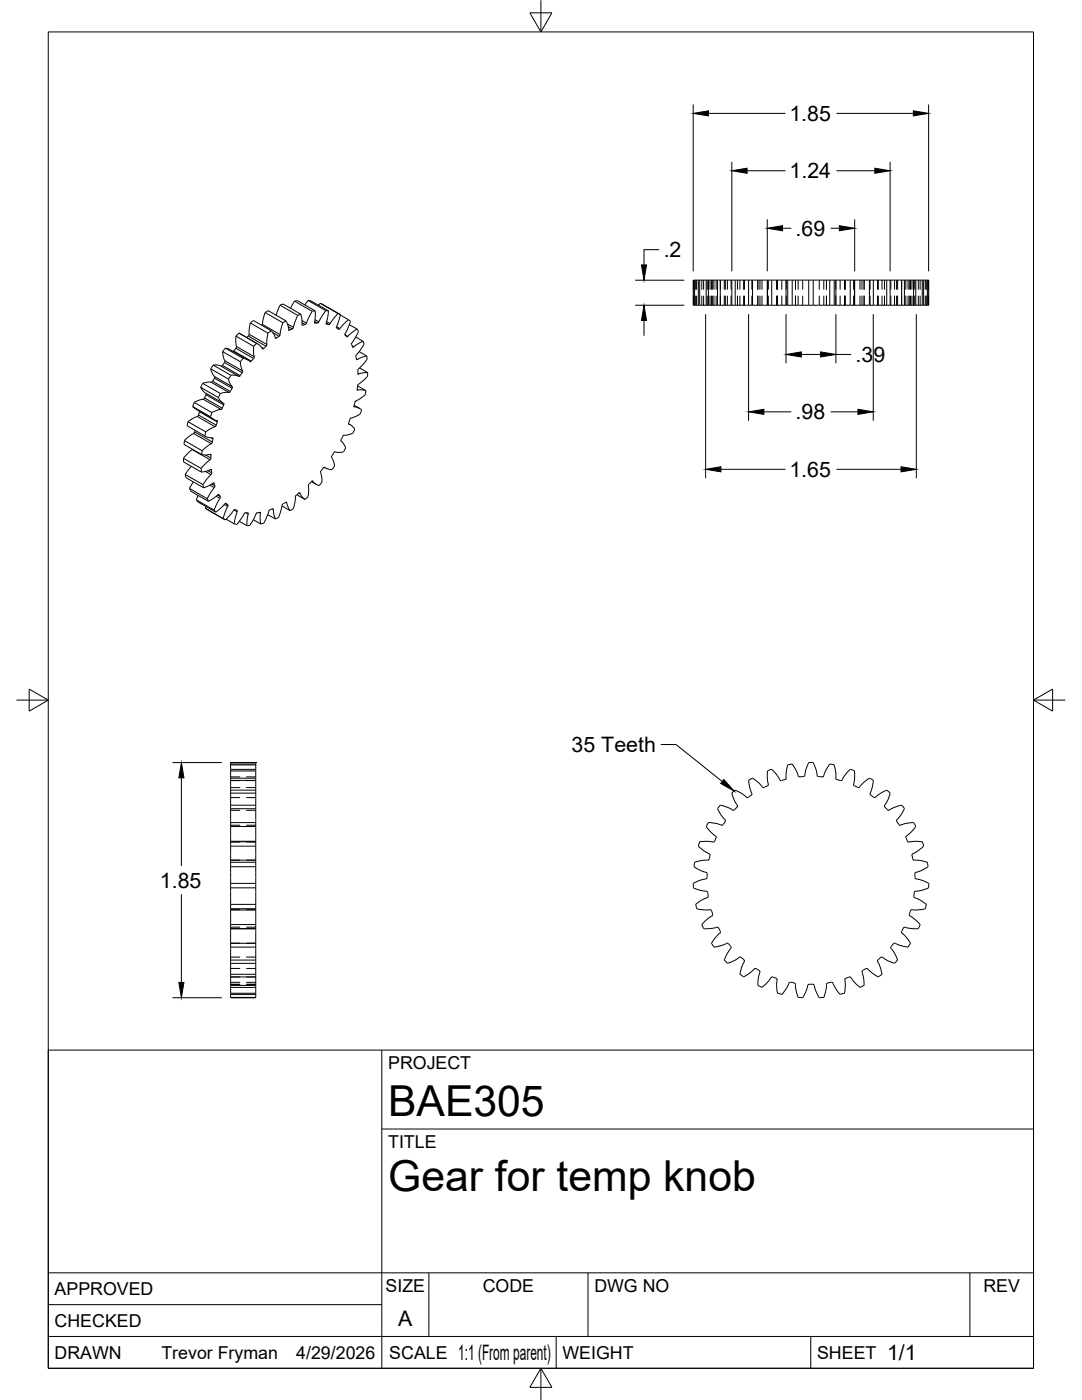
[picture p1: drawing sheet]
<svg xmlns="http://www.w3.org/2000/svg" width="216mm" height="279mm" viewBox="0 0 216 279" stroke-linecap="round" stroke-linejoin="round" font-family="sans-serif">
<!-- layer: Visible -->
<g fill="none" stroke="#000" stroke-width=".2">
<path d="M61.5 60l-.7 .9M61.5 60l3.5 2M61.5 60h.5l3.6 2.1M138.5 55.9v5M138.6 55.9h.7M138.6 55.9h-.3v5h.3M138.6 55.9v5M139.3 55.9h.3M139.3 55.9v5M139.6 55.9h1.3M139.6 55.9v5M140.9 55.9h.5"/>
<path d="M140.9 55.9v5M141.4 55.9h1.8M141.4 55.9v5M143.2 55.9h.5M143.2 55.9v5M143.7 55.9h2.3M143.7 55.9v5M146 55.9h.7M146 55.9v5M146.7 55.9h2.6M146.7 55.9v5M149.3 55.9h.9"/>
<path d="M149.4 55.9v5M150.2 55.9h3.8M150.2 55.9v5M153.1 55.9v5zM154 55.9h2.8M154 55.9v5M156.8 55.9h.4M156.8 55.9v5M157.2 55.9h.9M157.2 55.9v5M158.1 55.9h3.3M158.1 55.9v5"/>
<path d="M161.4 55.9h.9M161.4 55.9v5M162.3 55.9h3.3M162.3 55.9v5M165.6 55.9h.9M165.6 55.9v5M166.5 55.9h.3M166.5 55.9v5M166.8 55.9h2.9M166.8 55.9v5M169.7 55.9h3.8M169.7 55.9v5"/>
<path d="M170.5 55.9v5zM173.5 55.9h3.4M173.5 55.9v5M174.3 55.9v5M176.9 55.9h.7M176.9 55.9v5M177.6 55.9h2.3M177.6 55.9v5M179.9 55.9h.6M179.9 55.9v5M180.5 55.9h1.8M180.5 55.9v5"/>
<path d="M182.3 55.9h.4M182.3 55.9v5M182.7 55.9h1.3M182.7 55.9v5M184 55.9h.3M184 55.9v5M184.3 55.9h.7M184.3 55.9v5M185 55.9h.3v5h-.3M185 55.9v5M185.2 55.9v5M40.4 76.5l-.4 .8"/>
<path d="M40.8 79.4l-.2 .3-.7 .1-1.2 .5 3.6 2 1.9-.6 .5-1.1-.6-.5-.5-.8-3.6-2 .8 1 3.7 2.2M41.1 78.5l-.3 .9M42.5 72.8l-.4 .8M44 78.5l-.4 .8M44.1 73.1l-.6-.2h-1l3.6 2h.7l.8 .2M44.1 73.1l3.5 2M44.1 73.1l.2-.1 .6-.8-.5-2 3.6 2 .4 2-.5 .8-.3 .1M45 69.5l-.6 .7M45.6 75.6l.4 1.1 .4 .5-.4 .9-.3 .2h-.7l-1 .2-3.6-2 1-.2h.8l.2-.2M45.6 75.6l-3.6-2 .4 1.1 .4 .5-.4 .9M46.1 74.9l-.5 .7M47.1 67.1l.1 2.2-.7 .8"/>
<path d="M47.1 67.1l3.5 2M47.7 66.5l-.6 .6M47.8 66.5h-.1l3.7 2.1M48.5 71.5l-.5 .7M49.9 64.5l-.2 2.3-.5 .6M49.9 64.5l3.6 2M50 64.5l.6-.5 3.5 2M50.6 69.1l.1 2.2-.7 .9-.9-.6-.6-.1-3.5-2 .9 .3 3.6 2M51.2 68.5l-.6 .6M52.3 64.9l.6-2.5 3.5 2-.6 2.7-.8 .4-.3-.7-.6-.8M52.9 62.4l.6-.4 3.6 2.1M53.5 66.5l-.2 2.3-.7 .8h-.2l-.5-.7-.7-.4"/>
<path d="M54.1 66l-.6 .5M55.9 60.9l3.5 2-.9 2.5-.2 .3-.7 .2-.1-.9-.4-.9M55.9 60.9l-.8 2M56.5 60.7l3.5 2 .3 2.2 .8-.3 1.2-2.5M56.5 60.7l-.6 .2M57.1 64l-.7 .4M58.8 60.1l-.8 1.4M58.8 60.1l3.5 2M58.8 60.1l.6-.1 3.5 2M60 62.7l-.6 .2M62.9 62l-.1 2.3 .1 .2M62.9 62l-.6 .1"/>
<path d="M63.5 60.9l.4-.4 3.5 2.1M63.9 60.5l4 2.3-.8 2.5v.1l.4 .3h.2l1.8-1.9M65 62l-1.5 2.4-.6 .1M65 62l.6 .1M65.6 62.1l-.5 2.3 .1 .3M67.4 62.6l-1.7 2.1h-.5M67.5 62.6l.4 .2M67.9 62.9l1.6 .9M69.6 63.8a.69 .69 0 0 1 .1 1.1l-.8 1.7v.3M69.7 64.8l1.5 .9M71 67.2l1.5 .9-1.2 .6-.8 .6-.2-.1M71.2 65.7l-1.9 1.5h-.1l-.3-.3"/>
<path d="M71.2 65.7a.98 .98 0 0 1-.1 1.4l-1 1.5 .3 .6M71.3 77.6v.2h.9l.8 .2M71.3 77l1.7 1M71.3 77v.7M71.7 70.2l1.5 .8M71.8 73.4l1.6 1-1.9 .3-.1-.8M72.5 68.1l.2 .6M72.6 68.7l-1.5 2.2-.1 .3M73 78a1.76 1.76 0 0 1-1.1 1.5l-1 .6-.3 .9 .1 .2 .9 .2a.55 .55 0 0 1 .4 .9l-.1 .3-.4 .2-1.6 .7-.3 .9M73.2 71l-1 .3-.9 .5-.2-.1-.1-.5M73.2 71l.1 .7M73.3 71.7l-1.8 1.9-.1 .3"/>
<path d="M73.4 74.4a1.44 1.44 0 0 1-.7 1.4l-1.2 .9-.2 .3M138.6 60.9h.7M139.3 60.9h.3M139.6 60.9h1.3M140.9 60.9h.5M141.4 60.9h1.8M143.2 60.9h.5M143.7 60.9h2.3M146 60.9h.7M146.7 60.9h2.6M149.3 60.9h.9M150.2 60.9h3.8"/>
<path d="M154 60.9h2.8M156.8 60.9h.4M157.2 60.9h.9M158.1 60.9h3.3M161.4 60.9h.9M162.3 60.9h3.3M165.6 60.9h.9M166.5 60.9h.3M166.8 60.9h2.9M169.7 60.9h3.8M173.5 60.9h3.4M176.9 60.9h.7"/>
<path d="M177.6 60.9h2.3M179.9 60.9h.6M180.5 60.9h1.8M182.3 60.9h.4M182.7 60.9h1.3M184 60.9h.3M184.3 60.9h.7M36.6 91.5v.7M36.6 92.2l3.6 2M36.8 87.9l-.1 .8 3.5 2M37 94.7l.1 .6M37.1 95.3l3.5 2 1.1-.4 .9-.5 .3 .5"/>
<path d="M37.5 84.2l3.5 2M37.5 84.2l-.2 .8 3.6 2M37.8 97.5l3.5 2M37.8 97.5l.3 .5 3.5 2.1M38.2 93.1l-1.3 1.6 3.6 2 1.7-2.1v-.2M38.4 89.7l-1.8 1.8M38.4 81.1l3.6 2.1 .6 .5 .7 .3-.3 1.1-.9 .4-1.1 .7M38.4 81.1l.7 .6 3.6 2M38.6 96.2l-.8 1.3M38.7 80.3l-.3 .8M38.8 86.2l-.1 .2-1.9 1.5 3.5 2.1 1.9-1.5 .2-.3M38.9 85.9v.3"/>
<path d="M39.2 99.8l3.5 2M39.2 99.8l.3 .4 3.6 2M39.5 98.9l-.3 .9M39.8 82.1l-.3 1-2 1.1M40.1 93.5l.1 .7M40.2 90.7h1.5a.22 .22 0 0 1 .2-.1 .22 .22 0 0 1 .2 .2M40.3 89.9v.8M40.5 96.7l.1 .7M40.9 87l.5 .2 1 .2 .1 .2M41.1 86.2l-.2 .8M41.4 99.5l.2 .5M42.1 91.4l-.2 .3-1.8 1.8-3.5-2"/>
<path d="M42.1 90.8v.6M42.2 93.8l-.2-.1-.8 .3-1 .2M42.2 93.8v.5M42.3 82.3l-.3 .9M42.5 87.6l-.1 .6M42.9 96.9l-.1 .3-1.5 2.3M59.2 98.7l1.7 1M59.6 98.4h.3l.3 .6 .7 .7M59.6 98.4l-.6 .6-.5 2.5M61.7 96.6l-.2 .2 .1 1.5a1.54 1.54 0 0 1-.7 1.4M62.1 96.1l1 .5M62.2 96.1l-.5 .5"/>
<path d="M64.1 93.9l-.2 .4 .3 1.2a1.15 1.15 0 0 1-.6 1.4l-.7-.4-.5-.5-.3 .1M64.7 93.3l.2 .1M66.2 91l-.1 .3 .5 1a1.21 1.21 0 0 1-.3 1.4M66.3 93.7l-.9-.1-.7-.3-.6 .6M69.5 84.6l.4 .2M69.6 84.4v.2l.5 .3a.89 .89 0 0 1 .6 .9 .89 .89 0 0 1-.7 .8l-1.6 .4-.4 .9 .5 .6a.99 .99 0 0 1 .4 1.1 .99 .99 0 0 1-1 .7l-1.1-.1-.6 .8M70.7 80.9l1.1 .6M41 101.5l.4 .2M41.1 101.1l-.1 .4 4 2.3M41.6 100.1l1.9-1.4h.2l.3 .6-1.3 2.5M42.7 101.8l.4 .4M44.5 103.5l.5 .3"/>
<path d="M45.1 100.5h-.2l-1.8 1.7M45.1 100.5l.4 .4-1 2.6M45.1 103.6l1.6 .9 .6-2.6-.4-.2h-.2l-1.7 2.1M47.8 104l1.5 .9M49 102.3l-.3 .2-.9 1.5a.71 .71 0 0 1-1.1 .5M49 102.3l.6 .2-.3 2.4M49.8 104.9h-.5M51.4 102.3l-.3 .2-1.3 2.4M51.4 102.3h.6v2.3l-1.5-.9M53.4 102.7l1.5 .9-.2-.9-.2-1.1-.1-.1-.7 .4-.7 1.8a1.1 1.1 0 0 1-1 .9M56.3 101l1.6 .9M56.5 100.6l-.2 .2-.4 1.7a1.12 1.12 0 0 1-1 1.1"/>
<path d="M56.5 100.5l.7-.3 .7 1.7M58.6 101.5l-.7 .4M46 158.3v2.4M46 155.7v2M46 153.9v1.4M46 152.7v.8M46 152.2v.3M46 152.2h.1M46 152.5v.2M46 153.5v.4M46 155.3v.4M46 157.7v.6"/>
<path d="M46 158.3h5M46 157.7h5M46 155.7h5M46 155.3h5M46 153.9h5M46 153.5h5M46 152.7h5M46 152.5h5M46 152.2h5M51 158.3v2.4M51 155.7v2M51 153.9v1.4"/>
<path d="M51 152.7v.8M51 152.2h.1M51 152.2v.3M51 152.5v.2M51 153.5v.4M51 155.3v.4M51 157.7v.6M149.3 159.1l-.3 .1-.8-.7-1.5-.8a.97 .97 0 0 0-.4 1.6l.9 1.5-.1 .2-.5 .6M149.4 155.7l.1 1.2 .5 1.6-.7 .6M154 153.5a.95 .95 0 0 0-.9 1.4l.2 1.7-.8 .6-.4-.1-1.2-1.3a.88 .88 0 0 0-1.5-.1M158.1 152.5l.7 1.1 .5 1.3 .3 .1M158.1 152.5a.98 .98 0 0 0-1.1 1.1l-.2 1.9-1 .3-.8-1.2-1-1.1"/>
<path d="M161.4 152.2l-.6 1.4-.3 1.3-.9 .1M161.4 152.2h.9M162.3 152.2l.5 1.4 .3 1.3 1 .1M165.6 152.5l-.8 1.1-.5 1.3-.3 .1M165.6 152.5a.98 .98 0 0 1 1.1 1.1l.1 1.8 .2 .2M167 155.6l.7 .2M169.7 153.5l-1.1 1.1-.6 1-.3 .2M169.7 153.5a.95 .95 0 0 1 .8 1.4l-.2 1.7 .9 .6 .3-.1 1.3-1.3a.8 .8 0 0 1 .8-.4 .8 .8 0 0 1 .6 .5l-.6 2.6 .7 .6M177.6 158.3l-.5 1.4-.6 1.1v.2l.6 .6M177.6 158.3a.98 .98 0 0 0-1.6-.2l-1.4 1.1-.3-.1M46 177.2v3.3M46 173v3.3"/>
<path d="M46 168.9v2.8M46 165v2.9M46 161.4v3.6M46 171.7v.4M46 167.9v.1M46 160.7v.7M46 168v.9M46 172.1v.9M46 176.3v.9M46 177.2h5M46 176.3h5M46 173h5"/>
<path d="M46 172.1h5M46 168.9h5M46 168h5M46 165h5M46 164.2h5M46 161.4h5M46 160.7h5M46 171.7h5M46 167.9h5M51 177.2v3.3M51 173v3.3M51 168.9v2.8"/>
<path d="M51 165v2.9M51 161.4v3.6M51 171.7v.4M51 167.9v.1M51 160.7v.7M51 168v.9M51 172.1v.9M51 176.3v.9M138.6 172.1a.94 .94 0 0 0 .7 1.4l1.6 .6 .2 .3M139.6 168a.96 .96 0 0 0 .5 1.5l1.4 .9 .2 .3M140.9 165l1 1.1 .9 .8 .1 .3M141.1 174.4l-.1 .9-1.9 .6a.8 .8 0 0 0-.7 .5 .8 .8 0 0 0 .1 .9l1.5 .4 1 .2 .2 .2"/>
<path d="M141.2 178.1l.1 .7M141.3 178.8l-.2 .4-1.6 .8a.84 .84 0 0 0-.5 1.3M141.3 164.1l-.4 .8M141.4 164.2l1.3 .1 1.3 .4 .3-.2M141.5 171.4l-.2 .3h-1.4l-1.3 .4M141.7 170.7l-.2 .7M142.9 167.2l-.5 .8-1.5-.1-1.3 .1M144.7 163.9l-.4 .6M146.6 161.6l-.4 .1-1.7-.8a.79 .79 0 0 0-.8-.1 .79 .79 0 0 0-.5 .7l.7 1.2 .8 .9v.4M177.1 161.6l.3 .1 1.7-.8a.79 .79 0 0 1 .9-.1 .79 .79 0 0 1 .4 .7l-.7 1.2-.8 .9v.4M178.9 163.9l.4 .6M180.8 167.2l.5 .8 1.4-.1 1.3 .1"/>
<path d="M182 170.7l.1 .7M182.1 171.4l.3 .3h1.3l1.3 .4M182.3 164.2l-1.3 .1-1.4 .4-.3-.2M182.3 164.1l.4 .8M182.4 178.1v1l1.7 .9a.86 .86 0 0 1 .5 1.3M182.7 165l-.9 1.1-1 .8v.3M184 168l.3 .8M184.3 168.9l-1 .8-1.2 .7-.1 .3M185.1 172.1a.96 .96 0 0 1-.8 1.4l-1.6 .6-.2 .2 .1 .9 .1 .2 1.9 .5a.8 .8 0 0 1 .7 .5 .8 .8 0 0 1-.2 .9l-1.4 .4-1.1 .2-.2 .2M46 189v2.6M46 184.5v3.8M46 181.6v2.9"/>
<path d="M46 198.5v.6M46 197.1v1.1M46 195v1.7M46 192.3v2.1M46 181.4v.2M46 199.1h5M46 180.5v.9M46 188.3v.7M46 191.6v.7M46 194.4v.6M46 196.7v.4M46 198.2v.3"/>
<path d="M46 198.5h5M46 198.2h5M46 197.1h5M46 196.7h5M46 195h5M46 194.4h5M46 192.3h5M46 191.6h5M46 189h5M46 188.3h5M46 185.3h5M46 184.5h5"/>
<path d="M46 181.4h5M46 180.5h5M46 185.4h5M46 181.6h5M51 189v2.6M51 184.5v3.8M51 181.6v2.9M51 198.5v.6M51 197.1v1.1M51 195v1.7M51 192.3v2.1M51 181.4v.2"/>
<path d="M51 180.5v.9M51 188.3v.7M51 191.6v.7M51 194.4v.6M51 196.7v.4M51 198.2v.3M139 181.4l1.2 .2 1.5-.1 .3 .3M140 184.5a.93 .93 0 0 0 1.4 .8l1.7-.3 .3 .2M142 181.7l.2 .7M142.2 182.5l-.1 .3-1.4 1-.7 .7M143.4 185.2l.3 .7v.2l-1.3 1.4a.8 .8 0 0 0-.4 .8 .8 .8 0 0 0 .6 .7l1.5-.3 1-.5 .3 .1M145.4 188.3l.5 .9-1.1 1.6a.8 .8 0 0 0-.2 .9 .8 .8 0 0 0 .7 .5l1.1-.4 1.2-.8 .3 .1"/>
<path d="M147.9 191.1l.6 .7-.5 1.3-.4 1.3M150.9 193.3h-.3l-1.5 1.2a.85 .85 0 0 1-1.4-.1M150.9 193.3l.6 .4M151.5 193.7l.1 .3-.3 1.2-.1 1.5M154.9 195.3l.2 .2-.1 1.2 .1 1.5M154.9 195.2l-1-.2-1.2 1.5a.85 .85 0 0 1-1.5 .2M157.8 196l-.3 .2-1 1.6a.86 .86 0 0 1-1.4 .4M157.8 196l.7 .2M158.5 196.2l.2 .2 .2 1.5 .4 1.1a.91 .91 0 0 0 1.3-.8l.6-1.6 .3-.2h.4l.6 .2 .6 1.8a.8 .8 0 0 0 .5 .7 .8 .8 0 0 0 .8-.2l.4-1.3 .1-1.2 .3-.2M165.2 196.2l.9-.1 1 1.7a.87 .87 0 0 0 1.4 .4M172.1 193.7l-.1 .3 .3 1.2 .1 1.5M172.4 196.7a.86 .86 0 0 1-1.4-.2l-1.3-1.5-1 .3-.1 .2 .1 1.2-.2 1.5"/>
<path d="M172.8 193.3l-.6 .4M172.8 193.3h.3l.9 .9 1.3 .8M175.8 191.1l-.6 .4-.1 .3 .6 1.3 .3 1.3M176 194.4l-.7 .6M178.3 188.3l-.5 .9 1 1.6a.8 .8 0 0 1 .2 .9 .8 .8 0 0 1-.7 .5l-1.1-.4-1.2-.8-.3 .1M180.3 185.2l-.4 .7v.2l1.3 1.4a.8 .8 0 0 1 .4 .8 .8 .8 0 0 1-.6 .7l-1.5-.3-.9-.5-.3 .1M180.3 185.2l.3-.2 1.5 .3h1.1M181.4 182.5l.1 .3 1.4 1 .7 .7M181.7 181.7l-.2 .7M183.6 184.5l-.3 .8M184.6 181.4l-1.1 .2-1.6-.1-.2 .3"/>
</g>
<!-- layer: Hidden -->
<g fill="none" stroke="#000" stroke-width=".2">
<path d="M138.4 55.9v1.9M138.4 59v1.9M138.8 55.9v1.9M138.8 59v1.9M139 55.9v1.9M139 59v1.9M140 55.9v1.9M140 59v1.9M140.4 55.9v1.9M140.4 59v1.9M141.1 55.9v1.9M141.1 59v1.9"/>
<path d="M141.3 55.9v1.9M141.3 59v1.9M141.7 55.9v1.9M141.7 59v1.9M142 55.9v1.9M142 59v1.9M142.2 55.9v1.9M142.2 59v1.9M142.5 55.9v1.9M142.5 59v1.9M142.9 55.9v1.9M142.9 59v1.9"/>
<path d="M143.7 55.9v1.9M143.7 59v1.9M144.5 55.9v1.9M144.5 59v1.9M144.7 55.9v1.9M144.7 59v1.9M145.1 55.9v1.9M145.1 59v1.9M145.9 55.9v1.9M145.9 59v1.9M147.2 55.9v1.9M147.2 59v1.9"/>
<path d="M147.6 55.9v1.9M147.6 59v1.9M148.4 55.9v1.9M148.4 59v1.9M148.5 55.9v1.9M148.5 59v1.9M150 55.9v1.9M150 59v1.9M151.2 55.9v1.9M151.2 59v1.9M151.6 55.9v1.9M151.6 59v1.9"/>
<path d="M152 55.9v1.9M152 59v1.9M153.3 55.9v1.9M153.3 59v1.9M155 55.9v1.9M155 59v1.9M155.1 55.9v1.9M155.1 59v1.9M156 55.9v1.9M156 59v1.9M156.9 55.9v1.9M156.9 59v1.9"/>
<path d="M158.7 55.9v1.9M158.7 59v1.9M159.3 55.9v1.9M159.3 59v1.9M160.2 55.9v1.9M160.2 59v1.9M163.5 55.9v1.9M163.5 59v1.9M164.4 55.9v1.9M164.4 59v1.9M164.9 55.9v1.9M164.9 59v1.9"/>
<path d="M166.8 55.9v1.9M166.8 59v1.9M167.6 55.9v1.9M167.6 59v1.9M168.5 55.9v1.9M168.5 59v1.9M168.6 55.9v1.9M168.6 59v1.9M168.7 55.9v1.9M168.7 59v1.9M170.3 55.9v1.9M170.3 59v1.9"/>
<path d="M171.6 55.9v1.9M171.6 59v1.9M172 55.9v1.9M172 59v1.9M172.4 55.9v1.9M172.4 59v1.9M173.6 55.9v1.9M173.6 59v1.9M175.1 55.9v1.9M175.1 59v1.9M175.3 55.9v1.9M175.3 59v1.9"/>
<path d="M176 55.9v1.9M176 59v1.9M176.5 55.9v1.9M176.5 59v1.9M177.8 55.9v1.9M177.8 59v1.9M178.5 55.9v1.9M178.5 59v1.9M178.9 55.9v1.9M178.9 59v1.9M179.1 55.9v1.9M179.1 59v1.9"/>
<path d="M179.9 55.9v1.9M179.9 59v1.9M180.7 55.9v1.9M180.7 59v1.9M181.2 55.9v1.9M181.2 59v1.9M181.4 55.9v1.9M181.4 59v1.9M181.7 55.9v1.9M181.7 59v1.9M182 55.9v1.9M182 59v1.9"/>
<path d="M182.3 55.9v1.9M182.3 59v1.9M182.5 55.9v1.9M182.5 59v1.9M183.2 55.9v1.9M183.2 59v1.9M183.6 55.9v1.9M183.6 59v1.9M184.6 55.9v1.9M184.6 59v1.9M184.8 55.9v1.9M184.8 59v1.9"/>
<path d="M185.3 55.9v1.9M185.3 59v1.9M46 159.2h1.9M46 157.2h1.9M46 155.8h1.9M46 155h1.9M49.1 159.2h1.9M49.1 157.2h1.9M49.1 155.8h1.9M49.1 155h1.9M46 171.7h1.9M46 168h1.9"/>
<path d="M46 164.7h1.9M46 161.7h1.9M49.1 171.7h1.9M49.1 168h1.9M49.1 164.7h1.9M49.1 161.7h1.9M46 196.4h1.9M46 196h1.9M46 195h1.9M46 193.3h1.9M46 191h1.9M46 188.2h1.9"/>
<path d="M46 185h1.9M46 181.5h1.9M49.1 196.4h1.9M49.1 196h1.9M49.1 195h1.9M49.1 193.3h1.9M49.1 191h1.9M49.1 188.2h1.9M49.1 185h1.9M49.1 181.5h1.9"/>
</g>
<!-- layer: Visible Narrow -->
<g fill="none" stroke="#000" stroke-width=".2">
<path d="M40.6 79.7l3.5 2M40.8 79.4l3.6 2.1M41.1 78.8l3.5 2M42.1 76.3l3.6 2M42.4 76.1l3.6 2M42.8 75.5l3.5 2M42.8 75.1l3.5 2.1M44.4 72.9l3.5 2.1M44.8 72.3l3.5 2.1M44.9 72l3.5 2M46.6 70l3.5 2.1M47.1 69.5l3.5 2"/>
<path d="M47.2 69.2l3.5 2M49.6 67.1l3.5 2M49.7 66.7l3.6 2M52.2 69.3l.4 .3M52.3 64.7l3.6 2.1M54.5 66.4l1.2 .7M54.9 67.3l.3 .2M57.4 64.6l1.1 .7M57.5 65.2l.8 .5M57.6 65.8l.2 .1M60.3 64.8l.1 .1M60.3 64.4l.6 .4"/>
<path d="M60.3 64l.9 .5M62.8 64.4l.1 .1M62.8 64.2l.6 .3M62.9 63.8l.7 .4M65.1 64.5l.5 .3M65.1 64.6l.1 .1M65.2 64.2l.7 .4M67.1 65.2l.7 .4M68.8 66.8l.6 .3M70.3 69l.3 .2M71.1 71.6l.2 .1M71.3 77.7l.1 .1"/>
<path d="M71.4 74.5l.2 .2M38.4 89.7l3.5 2.1M38.6 86.5l3.6 2M38.8 86.2l3.6 2M39.4 83.1l3.5 2.1M39.6 82.8l3.6 2.1M39.8 82.2l3.5 2M41 94.1l1.1 .6M41 90.8l1.1 .6M41.5 93.9l.7 .5M41.9 90.7l.2 .1M41.9 96.8l.9 .5"/>
<path d="M42 93.7l.2 .1M42.1 87.4l.4 .2M42.2 96.6l.7 .3M42.6 96.4l.1 .1M43.1 99l.8 .5M43.4 98.8l.5 .3M43.6 98.7h.1M59.7 98.4h.2M62.3 96l.1 .1M64.7 93.3h.1M69.6 84.6h.1M70.6 81.2h.1"/>
<path d="M44.7 100.7l.7 .4M45 100.5l.4 .3M45.1 100.5h.1M46.7 101.8l.6 .4M49 102.3l.5 .3M51.7 102.3l.3 .2M54.3 101.6l.2 .1M57 100.2l.2 .2"/>
</g>
<!-- layer: Border -->
<path d="M9.6 6.4h196.6v266.7h-196.6zM105.7 2.6h4.4l-2.2 3.8zM107.9 0v6.4M3.3 139.7h6.3M5.8 137.5l3.8 2.2-3.8 2.2zM206.2 139.7h6.4M206.2 139.7l3.8-2.2v4.4zM107.9 273.1v6.3M107.9 273.1l2.2 3.8h-4.4z" fill="none" stroke="#000" stroke-width=".2"/>
<!-- layer: Titleblock -->
<path d="M9.6 209.6h196.6v63.5h-196.6zM76.2 209.6v63.5M76.2 225.3h130M9.6 254h196.6M85.6 254v12.7M117.3 254v12.7M193.5 254v12.7M9.6 266.7h196.6M9.6 260.4h66.6M111 266.7v6.4M161.8 266.7v6.4" fill="none" stroke="#000" stroke-width=".2"/>
<!-- layer: FD_Dimensions -->
<g fill="none" stroke="#000" stroke-width=".2">
<path d="M138.3 20.8v33.3M141.4 22.6h15.3M146 32.3v21.8M149.1 34.1h7.6M166.9 34.1h7.7M166.9 22.6h15.3M177.6 32.3v21.8M185.3 20.8v33.3M126.7 55.9h9.8M131.6 49.8h-3.1v3.1M153.1 43.8v10.3M156.1 45.6h1.8"/>
<path d="M165.8 45.6h1.7M170.5 43.8v10.3M126.7 60.9h9.8M128.5 64v3M140.8 62.7v32.7M149.4 62.7v21.3M156.8 62.7v9.8M159.9 70.7h3.8M166.8 62.7v9.8M166.8 70.7h3M174.2 62.7v21.3M182.8 62.7v32.7"/>
<path d="M143.8 93.7h12.9M152.4 82.2h5.5M165.8 82.2h5.4M166.9 93.7h12.9M34.4 152.2h9.9M36.2 155.2v17.6M36.2 178.5v17.6M34.4 199.1h9.9"/>
</g>
<g fill="#000" stroke="#000" stroke-width=".2">
<path d="M138.3 22.6l3.1-.5v1zM146 34.1l3.1-.5v1zM174.6 33.6l3 .5-3 .5zM182.2 22.1l3.1 .5-3.1 .5zM128 52.9h1l-.5 3zM153.1 45.6l3-.6v1.1zM167.5 45l3 .6-3 .5zM128.5 60.9l.5 3.1h-1zM156.8 70.7l3.1-.5v1zM163.7 70.2l3.1 .5-3.1 .5zM140.8 93.7l3-.5v1zM149.4 82.2l3-.5v1z"/>
<path d="M171.2 81.7l3 .5-3 .5zM179.8 93.2l3 .5-3 .5zM36.2 152.2l.5 3h-1zM35.7 196.1h1l-.5 3z"/>
</g>
<!-- layer: Leaders -->
<path d="M144.4 155.6l2.1 2.3-2.7-1.5z" fill="#000" stroke="#000" stroke-width=".2"/>
<path d="M131.8 148.6h3.1l9.2 7.4" fill="none" stroke="#000" stroke-width=".2"/>
<g font-size="8.5">
<text x="77.4" y="222.8">BAE305</text>
<text x="77.4" y="237.8">Gear for temp knob</text>
</g>
<g font-size="4.3">
<text x="157.5" y="24.1">1.85</text>
<text x="157.5" y="35.6">1.24</text>
<text x="158.7" y="47.1">.69</text>
<text x="132.4" y="51.4">.2</text>
<text x="170.7" y="72.2">.39</text>
<text x="158.7" y="83.7">.98</text>
<text x="157.5" y="95.1">1.65</text>
<text x="114.1" y="150.1">35 Teeth</text>
<text x="31.9" y="177.2">1.85</text>
<text x="79.5" y="264.5">A</text>
<text x="91.4" y="271.4">1:1 (From parent)</text>
<text x="177" y="271.4">1/1</text>
</g>
<g font-size="3.5">
<text x="77.4" y="213.4">PROJECT</text>
<text x="77.4" y="229.1">TITLE</text>
<text x="76.9" y="257.8">SIZE</text>
<text x="96.3" y="257.8">CODE</text>
<text x="118.6" y="257.8">DWG NO</text>
<text x="196.2" y="257.8">REV</text>
<text x="10.9" y="258.5">APPROVED</text>
<text x="10.9" y="264.8">CHECKED</text>
<text x="10.9" y="271.2">DRAWN</text>
<text x="32.2" y="271.2">Trevor Fryman</text>
<text x="59.1" y="271.2">4/29/2026</text>
<text x="77.7" y="271.2">SCALE</text>
<text x="112.2" y="271.2">WEIGHT</text>
<text x="163" y="271.2">SHEET</text>
</g>
</svg>
